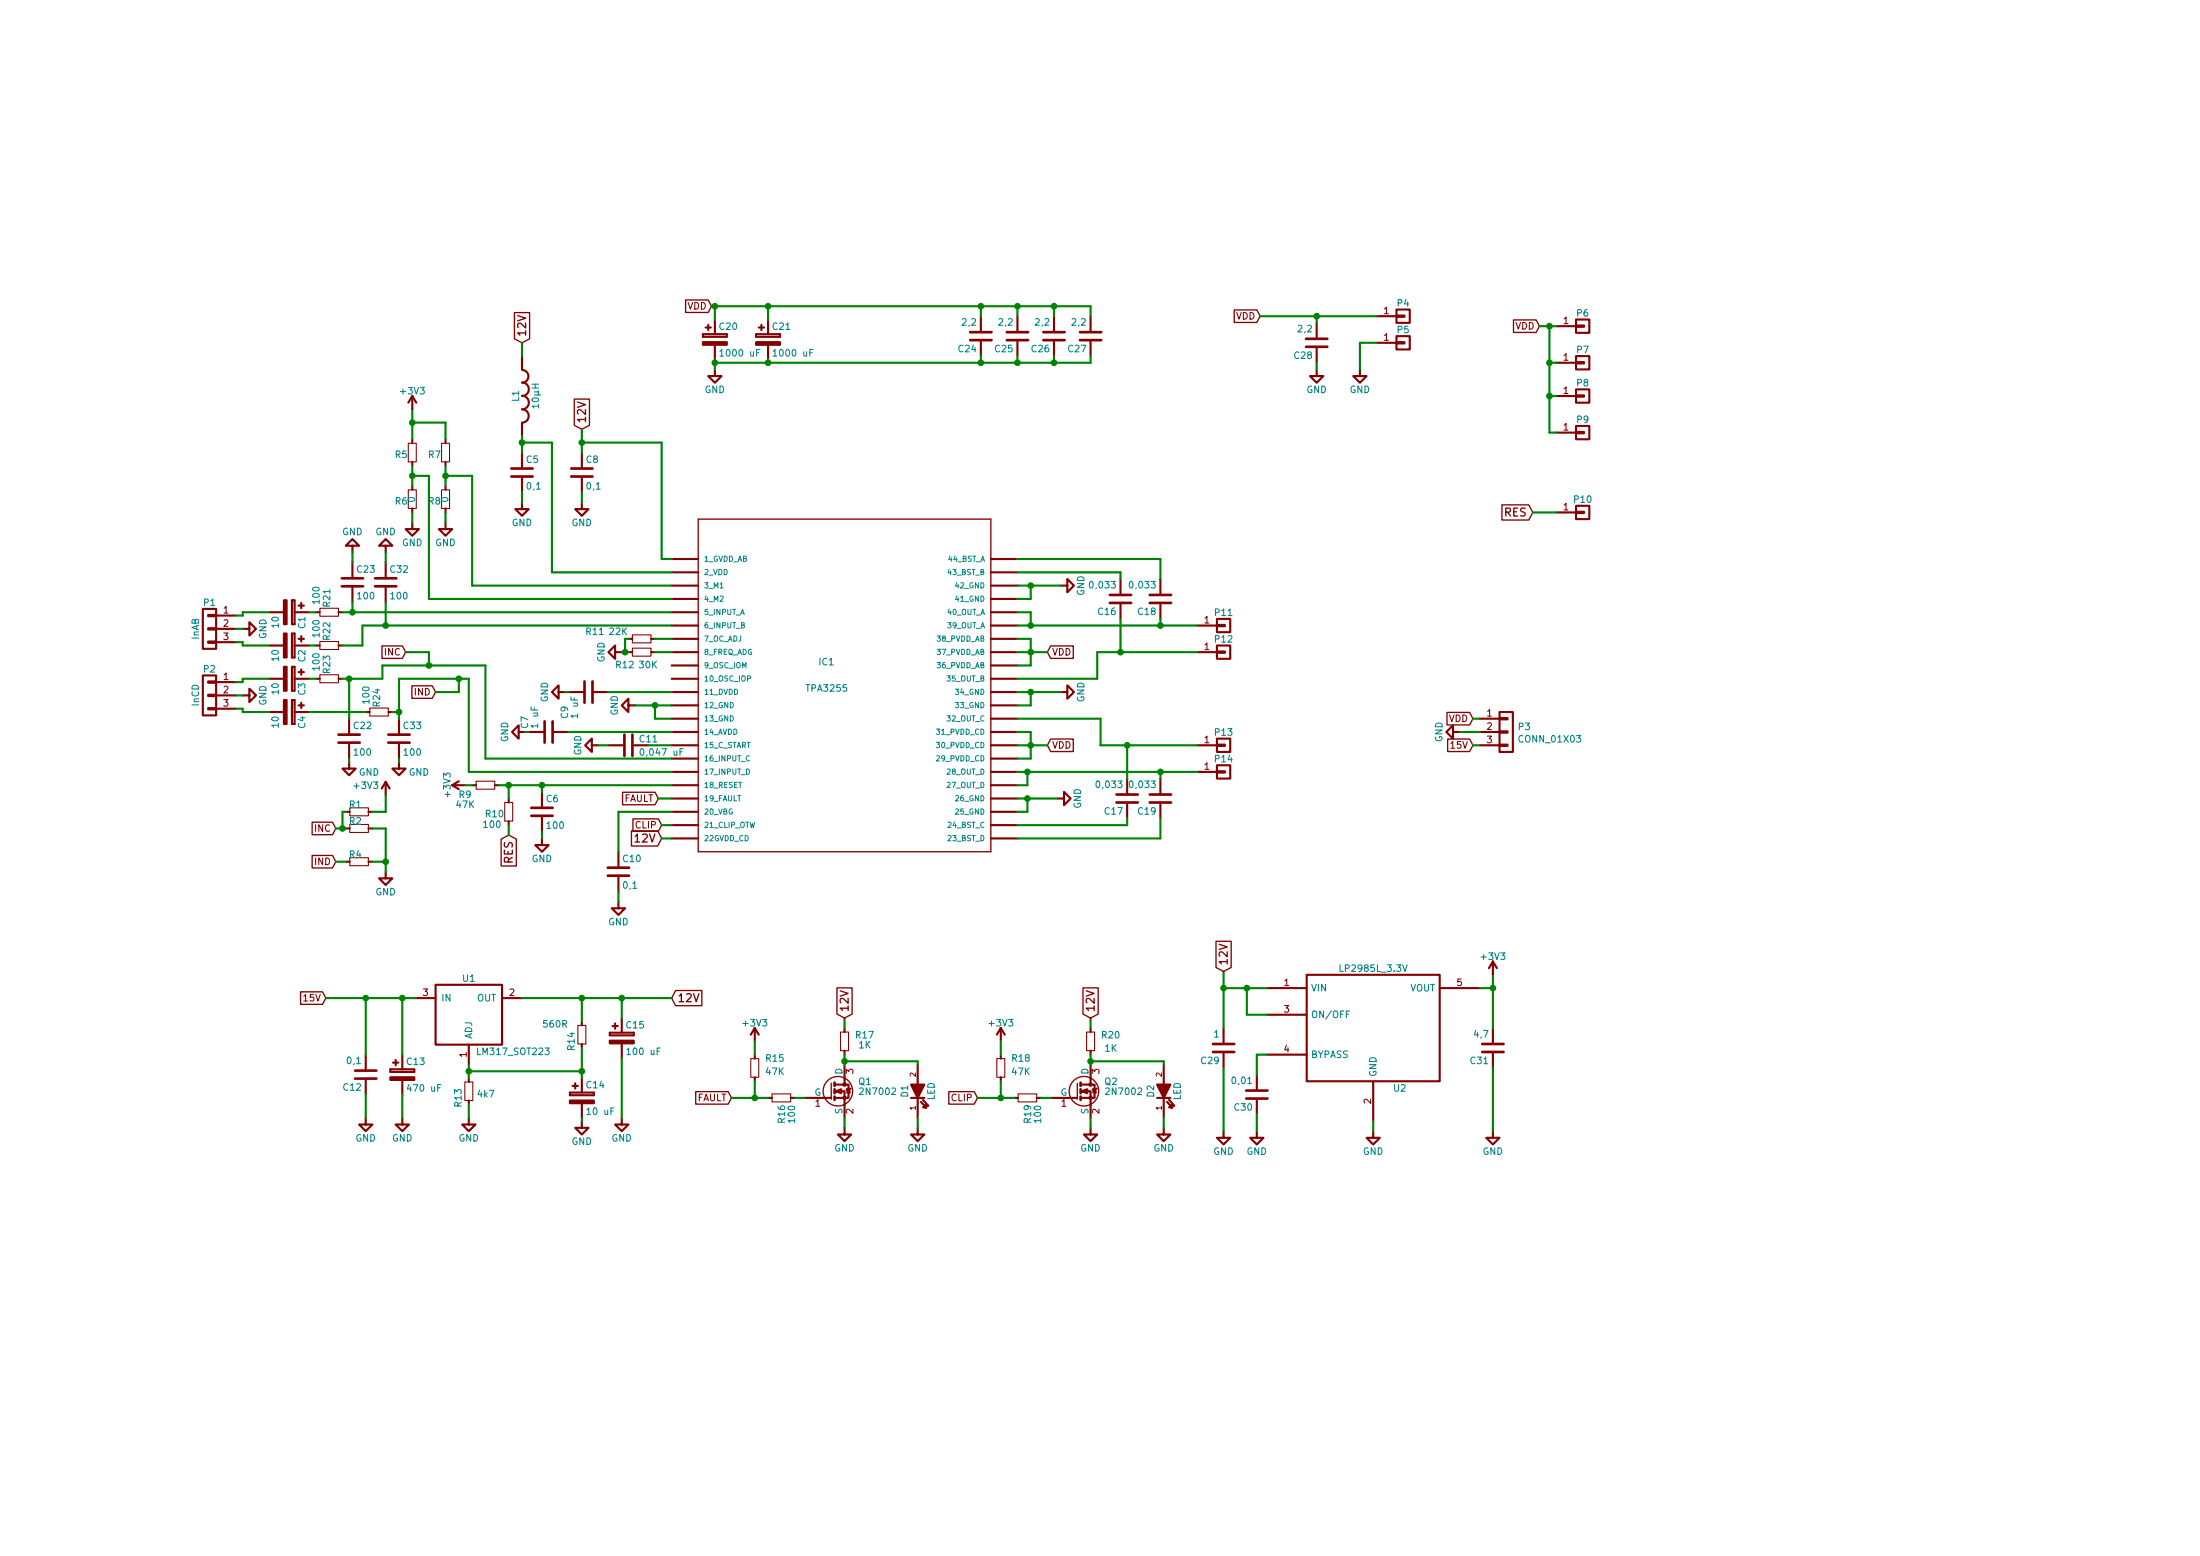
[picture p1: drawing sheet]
<svg xmlns="http://www.w3.org/2000/svg" width="420mm" height="297mm" viewBox="0 0 420 297" stroke-linecap="round" stroke-linejoin="round" font-family="sans-serif">
<g fill="none" stroke="#840000" stroke-width=".2">
<path d="M78 84.6h1.5v3.6h-1.5zM78 93.5h1.5v3.6h-1.5zM84.3 84.6h1.6v3.6h-1.6zM84.3 93.5h1.6v3.6h-1.6zM61.1 116.1h3.5v1.5h-3.5zM61.1 122.5h3.5v1.5h-3.5zM61.1 128.8h3.5v1.5h-3.5zM70.6 135.2h3.6v1.5h-3.6zM120.8 123.7h3.5v1.6h-3.5zM120.8 121.2h3.5v1.5h-3.5zM66.8 157.4h3.6v1.5h-3.6zM66.8 154.2h3.6v1.5h-3.6z"/>
<path d="M90.9 149.1h3.6v1.6h-3.6zM96.4 153.2h1.5v3.6h-1.5zM66.8 163.7h3.6v1.6h-3.6zM110.4 195.7h1.5v3.6h-1.5zM160.5 197h1.6v3.6h-1.6zM207.5 197h1.5v3.6h-1.5zM88.8 206.5h1.5v3.6h-1.5zM143.4 202.1h1.5v3.5h-1.5zM147.4 208.8h3.6v1.5h-3.6zM190.4 202.1h1.5v3.5h-1.5zM194.4 208.8h3.6v1.5h-3.6z"/>
</g>
<g fill="none" stroke="#840000" stroke-width=".41">
<path d="M266.7 59.1h2.5v2.5h-2.5zM78.7 75.6v2.5M78.7 75.6l-.7 1.3M78.7 75.6l.8 1.3M99.7 68v2.5M99.7 75.6a1.3 1.3 0 0 1 1.3 1.2 1.3 1.3 0 0 1-1.3 1.3 1.27 1.27 0 0 1 1.3 1.3 1.27 1.27 0 0 1-1.3 1.3M99.7 73a1.3 1.3 0 0 1 1.3 1.3 1.3 1.3 0 0 1-1.3 1.3M99.7 70.6a1.22 1.22 0 0 1 1.2 1.2 1.22 1.22 0 0 1-1.2 1.3M134.2 63.8v.5zM134.2 64.3h4.6zM134.2 63.8h4.6zM134.7 62.5h1.1"/>
<path d="M135.3 62v1M136.5 70.5v1.3h1.3l-1.3 1.3-1.2-1.3h1.2M136.5 61v2.8M136.5 65.8v2.8M138.8 63.8v.5zM144.4 63.8v.5zM144.4 64.3h4.6zM144.4 63.8h4.6zM144.9 62.5h1M145.4 62v1M146.7 61v2.8M146.7 65.8v2.8"/>
<path d="M149 63.8v.5zM187.3 60.4v2.8M187.3 65.2v2.8M194.3 60.4v2.8M194.3 65.2v2.8M201.3 60.4v2.8M201.3 65.2v2.8M208.3 60.4v2.8M208.3 65.2v2.8M251.5 70.5v1.3h1.2l-1.2 1.3-1.3-1.3h1.3M251.5 61.6v2.8M251.5 66.5v2.8"/>
<path d="M259.7 70.5v1.3h1.3l-1.3 1.3-1.3-1.3h1.3M262.9 60.4h3.8M262.9 65.4h3.8M266.7 60.2h1.5v.3h-1.5zM266.7 65.3h1.5v.3h-1.5zM266.7 64.2h2.5v2.5h-2.5zM297.2 62.3h3.8M297.2 69.3h3.8M297.2 75.6h3.8M301 62.1h1.5v.3h-1.5zM301 61h2.5v2.5h-2.5zM301 69.1h1.5v.3h-1.5z"/>
<path d="M301 68h2.5v2.5h-2.5zM301 75.5h1.5v.2h-1.5zM301 74.3h2.5v2.6h-2.5zM78.7 99.7v1.3h1.3l-1.3 1.3-1.2-1.3h1.2M78.7 83.9v.7M78.7 88.2v.7M78.7 92.7v.8M78.7 97.1v.7M85.1 99.7v1.3h1.3l-1.3 1.3-1.3-1.3h1.3M85.1 83.9v.7M85.1 88.2v.7M85.1 92.7v.8"/>
<path d="M85.1 97.1v.7M99.7 95.9v1.3h1.3l-1.3 1.3-1.3-1.3h1.3M99.7 80.7v2.5M99.7 86.4v2.8M99.7 91.2v2.8M111.1 95.9v1.3h1.3l-1.3 1.3-1.2-1.3h1.2M111.1 86.4v2.8M111.1 91.2v2.8M297.2 82.6h3.8M297.2 97.8h3.8M301 82.5h1.5v.2h-1.5zM301 81.3h2.5v2.6h-2.5z"/>
<path d="M301 97.7h1.5v.3h-1.5zM301 96.6h2.5v2.5h-2.5zM38.7 116.2h2.6v7.7h-2.6zM39.8 119.9h1.5v.3h-1.5zM39.8 117.4h1.5v.2h-1.5zM41.3 117.5h3.8M51.4 116.9h2.8M55.8 114.6h.5zM55.8 114.6v4.6zM55.8 119.2h.5zM56.3 114.6v4.6zM56.3 116.9h2.8"/>
<path d="M57 115.6h1M57.5 115.1v1M60.3 116.9h.8M64.6 116.9h.8M67.3 104.2h1.3l-1.3-1.3-1.3 1.3h1.3v1.2M67.3 107.4v2.7M67.3 112.2v2.8M73.7 104.2h1.2l-1.2-1.3-1.3 1.3h1.3v1.2M73.7 107.4v2.7M73.7 112.2v2.8M128.3 106.7h5M128.3 109.3h5"/>
<path d="M128.3 111.8h5M128.3 119.4h5M128.3 114.3h5M128.3 116.9h5M189.2 106.7h5.1M189.2 109.3h5.1M189.2 111.8h5.1M189.2 119.4h5.1M189.2 114.3h5.1M189.2 116.9h5.1M202.6 111.8h1.2v-1.3l1.3 1.3-1.3 1.3v-1.3M214 110.5v2.8"/>
<path d="M214 115.4v2.7M221.6 110.5v2.8M221.6 115.4v2.7M228.6 119.4h3.8M232.4 119.3h1.5v.2h-1.5zM232.4 118.1h2.5v2.6h-2.5zM38.7 128.9h2.6v7.7h-2.6zM39.8 122.5h1.5v.2h-1.5zM39.8 135.2h1.5v.2h-1.5zM39.8 132.6h1.5v.3h-1.5zM39.8 130.1h1.5v.2h-1.5zM41.3 120.1h3.8"/>
<path d="M41.3 122.6h3.8M41.3 130.2h3.8M41.3 132.8h3.8M41.3 135.3h3.8M46.4 120.1h1.2v-1.3l1.3 1.3-1.3 1.2v-1.2M46.4 132.8h1.2v-1.3l1.3 1.3-1.3 1.2v-1.2M51.4 129.6h2.8M51.4 123.2h2.8M51.4 135.9h2.8M55.8 120.9h.5zM55.8 120.9v4.6zM55.8 125.5h.5z"/>
<path d="M55.8 127.3h.5zM55.8 127.3v4.6zM55.8 131.9h.5zM55.8 133.6h.5zM55.8 133.6v4.6zM55.8 138.2h.5zM56.3 120.9v4.6zM56.3 127.3v4.6zM56.3 133.6v4.6zM56.3 129.6h2.8M56.3 123.2h2.8M56.3 135.9h2.8"/>
<path d="M57 134.7h1M57 122h1M57 128.3h1M57.5 121.4v1.1M57.5 127.8v1M57.5 134.1v1.1M60.3 129.6h.8M60.3 123.2h.8M64.6 129.6h.8M64.6 123.2h.8M66.7 137.2v2.8M69.8 135.9h.8"/>
<path d="M74.2 135.9h.7M76.2 137.2v2.8M99.1 139.7v-1.2l-1.3 1.2 1.3 1.3v-1.3h1.2M101 139.7h2.8M105.8 139.7h2.8M106.7 132.1v-1.3l-1.3 1.3 1.3 1.3v-1.3h1.2M108.6 132.1h2.8M113.4 132.1h2.8M117.5 124.5v-1.3l-1.3 1.3 1.3 1.3v-1.3h1.2M120 134.7v-1.3l-1.3 1.3 1.3 1.2v-1.2h1.3M120 124.5h.8M120 122h.8"/>
<path d="M124.3 124.5h.8M124.3 122h.8M128.3 129.6h5M128.3 132.1h5M128.3 134.7h5M128.3 137.2h5M128.3 139.7h5M128.3 127h5M128.3 124.5h5M128.3 122h5M189.2 129.6h5.1M189.2 132.1h5.1"/>
<path d="M189.2 134.7h5.1M189.2 137.2h5.1M189.2 139.7h5.1M189.2 127h5.1M189.2 124.5h5.1M189.2 122h5.1M202.6 132.1h1.2v-1.3l1.3 1.3-1.3 1.3v-1.3M228.6 124.5h3.8M232.4 124.4h1.5v.2h-1.5zM232.4 123.2h2.5v2.6h-2.5zM277.5 139.7v-1.2l-1.3 1.2 1.3 1.3v-1.3h1.3M282.6 137.2h3.8"/>
<path d="M282.6 139.7h3.8M286.4 139.6h1.5v.3h-1.5zM286.4 137.1h1.5v.2h-1.5zM286.4 135.9h2.5v7.6h-2.5zM66 155h.8M66 158.2h.8M66.7 145.5v1.2h1.2l-1.2 1.3-1.3-1.3h1.3M66.7 142v2.8M70.4 155h.7M70.4 158.2h.7M73.7 149.3l-.8 1.2M73.7 149.3v2.5"/>
<path d="M73.7 149.3l.7 1.2M76.2 145.5v1.2h1.3l-1.3 1.3-1.3-1.3h1.3M76.2 142v2.8M86.4 149.9h2.5M86.4 149.9l1.2 .8M87.6 149.1l-1.2 .8M90.2 149.9h.7M94.5 149.9h.7M97.2 152.4v.8M97.2 156.8v.7M103.5 151.2v2.8M103.5 156v2.8"/>
<path d="M113 142.3v-1.3l-1.2 1.3 1.2 1.2v-1.2h1.3M116.2 142.3h2.8M121 142.3h2.8M128.3 149.9h5M128.3 142.3h5M128.3 144.8h5M128.3 147.4h5M128.3 152.4h5M128.3 155h5M128.3 157.5h5M189.2 149.9h5.1M189.2 142.3h5.1"/>
<path d="M189.2 144.8h5.1M189.2 147.4h5.1M189.2 152.4h5.1M189.2 155h5.1M189.2 157.5h5.1M201.9 152.4h1.3v-1.2l1.3 1.2-1.3 1.3v-1.3M215.3 148.6v2.8M215.3 153.5v2.7M221.6 148.6v2.8M221.6 153.5v2.7M228.6 142.3h3.8M228.6 147.4h3.8"/>
<path d="M232.4 142.1h1.5v.3h-1.5zM232.4 141h2.5v2.5h-2.5zM232.4 147.2h1.5v.3h-1.5zM232.4 146.1h2.5v2.5h-2.5zM282.6 142.3h3.8M286.4 142.1h1.5v.3h-1.5zM66 164.5h.8M70.4 164.5h.7M73.7 166.4v1.3h1.2l-1.2 1.2-1.3-1.2h1.3M103.5 160.1v1.2h1.3l-1.3 1.3-1.3-1.3h1.3M118.1 172.1v1.3h1.3l-1.3 1.3-1.3-1.3h1.3M118.1 162.6v2.8"/>
<path d="M118.1 167.4v2.8M128.3 160.1h5M189.2 160.1h5.1M79.4 190.5h3.8M83.2 188h12.7v11.4h-12.7zM89.5 199.4v3.8M95.9 190.5h3.8M111.1 195v.7M111.1 199.3v.8M116.5 197.1v.5zM116.5 197.6h4.5zM116.5 197.1h4.5z"/>
<path d="M117 195.9h1M117.5 195.4v1M118.7 194.3v2.8M118.7 199.2v2.8M121 197.1v.5zM144.1 196.3v2.5M144.1 196.3l-.7 1.2M144.1 196.3l.8 1.2M161.3 196.3v.7M191.1 196.3v2.5M191.1 196.3l-.7 1.2M191.1 196.3l.8 1.2"/>
<path d="M208.3 196.3v.7M233.7 196.3v2.7M241.9 188.6h7.7M241.9 193.7h7.7M249.6 186.1h25.4v20.3h-25.4zM275 188.6h7.6M285.1 183.6v2.5M285.1 196.3v2.7M285.1 183.6l-.7 1.2M285.1 183.6l.8 1.2M69.8 213.4v1.3h1.3l-1.3 1.2-1.2-1.2h1.2M69.8 201.3v2.8"/>
<path d="M69.8 206.2v2.8M74.5 204.1v.5zM74.5 204.6h4.6zM74.5 204.1h4.6zM75.1 202.9h1M75.6 202.3v1.1M76.8 213.4v1.3h1.3l-1.3 1.2-1.2-1.2h1.2M76.8 201.3v2.8M76.8 206.2v2.8M79.1 204.1v.5zM89.5 213.4v1.3h1.3l-1.3 1.2-1.2-1.2h1.2M89.5 205.8v.7"/>
<path d="M89.5 210.1v.8M108.8 208.6v.5zM108.8 209.1h4.6zM108.8 208.6h4.6zM109.3 207.3h1.1M109.9 206.8v1M111.1 214v1.3h1.3l-1.3 1.3-1.2-1.3h1.2M111.1 205.8v2.8M111.1 210.6v2.8M113.4 208.6v.5zM118.7 213.4v1.3h1.3l-1.3 1.2-1.2-1.2h1.2M144.1 201.3v.8"/>
<path d="M144.1 205.6v.8M146.7 209.6h.7M151 209.6h.8M153.7 209.6h5M159.5 209.6h1.8v3.8M161.3 203.2v3.8h-1.8M161.3 207h.8v2.6h-.8v-1.3h-1.8M161.3 215.3v1.3h1.3l-1.3 1.2-1.3-1.2h1.3M161.3 200.6v.7M162.4 207.8l-.7 .3M174 209.6h2.5M175.3 215.3v1.3h1.2l-1.2 1.2-1.3-1.2h1.3"/>
<path d="M175.3 203.2v3.8M175.3 209.6v3.8M175.9 210.3l1 1.2-.6-.1M176.3 210l1 1.1-.6-.1M191.1 201.3v.8M191.1 205.6v.8M193.7 209.6h.7M198 209.6h.8M200.7 209.6h5M206.5 209.6h1.8v3.8M208.3 203.2v3.8h-1.8M208.3 207h.7v2.6h-.7v-1.3h-1.8"/>
<path d="M208.3 215.3v1.3h1.2l-1.2 1.2-1.3-1.2h1.3M208.3 200.6v.7M209.4 207.8l-.7 .3M221 209.6h2.5M222.2 215.3v1.3h1.3l-1.3 1.2-1.2-1.2h1.2M222.2 203.2v3.8M222.2 209.6v3.8M222.9 210.3l1 1.2-.6-.1M223.3 210l1 1.1-.7-.1M233.7 215.9v1.3h1.2l-1.2 1.3-1.3-1.3h1.3M233.7 201.1v2.8M240 215.9v1.3h1.3l-1.3 1.3-1.2-1.3h1.2"/>
<path d="M240 205.1v2.8M240 210v2.8M241.9 201.3h7.7M262.3 215.9v1.3h1.2l-1.2 1.3-1.3-1.3h1.3M262.3 206.4v7.6M285.1 215.9v1.3h1.3l-1.3 1.3-1.3-1.3h1.3M285.1 201.1v2.8"/>
</g>
<g fill="none" stroke="#840000" stroke-width=".51">
<path d="M185.3 63.4h4.1M185.3 64.9h4.1M192.3 63.4h4M192.3 64.9h4M199.3 63.4h4M199.3 64.9h4M206.2 63.4h4.1M206.2 64.9h4.1M249.4 64.7h4.1M249.4 66.2h4.1M97.7 91h4M97.7 89.4h4"/>
<path d="M109.1 91h4.1M109.1 89.4h4.1M65.3 111.9h4M65.3 110.4h4M71.6 111.9h4.1M71.6 110.4h4.1M212 113.6h4M212 115.1h4M219.6 113.6h4M219.6 115.1h4M104 137.7v4.1M105.5 137.7v4.1"/>
<path d="M111.6 130.1v4M113.2 130.1v4M64.6 141.8h4.1M64.6 140.2h4.1M74.2 141.8h4M74.2 140.2h4M101.5 155.7h4M101.5 154.2h4M119.3 140.2v4.1M120.8 140.2v4.1M213.2 151.7h4.1M213.2 153.2h4.1"/>
<path d="M219.6 151.7h4M219.6 153.2h4M116.1 167.2h4M116.1 165.6h4M231.6 199.3h4.1M283.1 199.3h4M67.8 204.4h4.1M67.8 205.9h4.1M159.4 206.7v.6M159.4 207.9v.8M159.4 209.3v.7M206.4 206.7v.6"/>
<path d="M206.4 207.9v.8M206.4 209.3v.7M231.6 200.8h4.1M238 208.2h4.1M238 209.7h4.1M283.1 200.8h4"/>
</g>
<g fill="none" stroke="#008484" stroke-width=".2">
<path d="M101.6 73.3h1.3M102.2 73.3v.8M102.9 77.5h-1.3l.4 .4M102.9 77.2v.7M137.5 67.1l.3-.4v1.3M137.5 68h.7M145.1 66.7h-.6v1.3M147.7 67.1l.3-.4v1.3M147.7 68h.7M155.3 66.7h-.6v1.3M122.4 143l.2-.1a.69 .69 0 0 1 .4 .6 .69 .69 0 0 1-.4 .7l-.3-.5zM130.5 142.9h-.6v1.3"/>
<path d="M257.7 193h-.6v1.3M267.9 184.2l.4 1.3 .4-1.3"/>
</g>
<g fill="none" stroke="#840000" stroke-width=".25">
<path d="M98.2 59.7h2.9v5l-1.4 .7-1.5-.7zM130.9 57.3h4.4l.6 1.2-.6 1.2h-4.4zM235.7 59.2h4.3l.7 1.2-.7 1.2h-4.3zM109.7 76.2h2.9v5l-1.5 .8-1.4-.8zM289.1 61.1h4.3l.6 1.2-.6 1.2h-4.3zM133.3 99.1h55.9v63.5h-55.9zM286.8 96.4h5.2l.7 1.4-.7 1.5h-5.2zM72.9 123.3h3.9l.7 1.2-.7 1.2h-3.9zM78.7 130.9h3.8l.7 1.2-.7 1.2h-3.8zM200.7 123.3h4.3v2.4h-4.3l-.7-1.2zM276.4 136h4.3l.6 1.2-.6 1.2h-4.3zM59.6 157h3.9l.6 1.2-.6 1.1h-3.9z"/>
<path d="M118.9 151.2h6.2l.6 1.2-.6 1.2h-6.2zM120.6 158.6h5l.8 1.5-.8 1.4h-5zM120.9 156.3h4.8l.7 1.2-.7 1.2h-4.8zM200.7 141.1h4.3v2.4h-4.3l-.7-1.2zM276.5 141.1h4.2l.6 1.2-.6 1.2h-4.2zM59.6 163.3h3.9l.6 1.2-.6 1.2h-3.9zM95.7 160.2l1.5-.8 1.4 .8v5.1h-2.9zM232.2 179.7h2.9v5l-1.4 .8-1.5-.8zM57.4 189.3h4.2l.6 1.2-.6 1.2h-4.2zM129 189.1h5v2.9h-5l-.7-1.5zM159.8 188.6h2.9v5l-1.4 .7-1.5-.7zM206.8 188.6h2.9v5l-1.4 .7-1.5-.7z"/>
<path d="M132.9 208.4h6.2l.6 1.2-.6 1.2h-6.2zM158.7 206.8v3M181.2 208.4h4.9l.6 1.2-.6 1.2h-4.9zM205.7 206.8v3"/>
<circle cx="160" cy="208.3" r="2.82"/>
<circle cx="207" cy="208.3" r="2.82"/>
</g>
<g fill="#840000" stroke="#840000" stroke-width=".41">
<path d="M134.2 65.3h4.6v.5h-4.6z"/>
<path d="M144.4 65.3h4.6v.5h-4.6z"/>
<path d="M74.5 205.6h4.6v.6h-4.6z"/>
<path d="M116.5 198.7h4.5v.5h-4.5z"/>
<path d="M108.8 210.1h4.6v.5h-4.6z"/>
<path d="M162.1 207.9l.2 .7h-.5z"/>
<path d="M159.6 208.3l1.1-.4v.8z"/>
<path d="M174 207h2.5l-1.2 2.6z"/>
<path d="M209 207.9l.3 .7h-.5z"/>
<path d="M206.6 208.3l1-.4v.8z"/>
<path d="M221 207h2.5l-1.3 2.6z"/>
<path d="M54.2 114.6h.5v4.6h-.5z"/>
<path d="M54.2 120.9h.5v4.6h-.5z"/>
<path d="M54.2 127.3h.5v4.6h-.5z"/>
<path d="M54.2 133.6h.5v4.6h-.5z"/>
</g>
<path d="M137.5 112.3h.6" fill="none" stroke="#008484" stroke-width=".19"/>
<g fill="#840000" stroke="#840000" stroke-width=".19">
<circle cx="161.3" cy="209.6" r=".33"/>
<circle cx="161.3" cy="207" r=".33"/>
<circle cx="208.3" cy="209.6" r=".33"/>
<circle cx="208.3" cy="207" r=".33"/>
</g>
<g fill="none" stroke="#008400" stroke-width=".41">
<path d="M135.9 58.5h72.4v1.9M136.5 58.5v2.5M146.7 58.5v2.5M187.3 58.5v1.9M194.3 58.5v1.9M201.3 58.5v1.9M78.7 78.1v5.8M99.7 65.4v2.6M136.5 68.6v1.9M146.7 68.6v.7M187.3 68v1.3M194.3 68v1.3"/>
<path d="M201.3 68v1.3M208.3 68v1.3h-71.8M240.7 60.4h22.2M251.5 60.4v1.2M251.5 69.3v1.2M262.9 65.4h-3.2v5.1M294 62.3h3.2M295.9 69.3h1.3M295.9 62.3v20.3h1.3M295.9 75.6h1.3M78.7 90.8h3.2v23.5h46.4M78.7 88.9v3.8"/>
<path d="M78.7 97.8v1.9M78.7 80.7h6.4v3.2M85.1 90.8h5.1v21h38.1M85.1 88.9v3.8M85.1 97.8v1.9M99.7 84.5h5.7v24.8h22.9M99.7 83.2v3.2M99.7 94v1.9M111.1 82v4.4M111.1 94v1.9M111.1 84.5h15.3v22.2h1.9M292.7 97.8h4.5"/>
<path d="M51.4 116.9h-5v.6h-1.3M59.1 116.9h1.2M65.4 116.9h62.9M67.3 105.4v2M67.3 115v1.9M73.7 105.4v2M73.7 115v4.4M128.3 119.4h-59.1v3.8h-3.8M194.3 116.9h2.5v2.5M194.3 119.4h34.3M194.3 111.8h8.3M194.3 109.3h19.7v1.2"/>
<path d="M194.3 106.7h27.3v3.8M196.8 111.8v2.5h-2.5M214 118.1v6.4M221.6 118.1v1.3M45.1 122.6h1.3v.6h5M45.1 135.3h1.3v.6h5M45.1 120.1h1.3M45.1 132.8h1.3M51.4 129.6h-5v.6h-1.3M59.1 129.6h1.2M59.1 123.2h1.2M59.1 135.9h10.7"/>
<path d="M65.4 129.6h7.6v-2.6h19.7v17.8h35.6M66.7 129.6v7.6M74.9 135.9h1.3M76.2 137.2v-7.6h13.3v17.8h38.8M77.5 124.5h4.4v2.5M87.6 129.6v2.5h-4.4M100.3 139.7h.7M107.9 132.1h.7M108.6 139.7h19.7M116.2 132.1h12.1M118.7 124.5h1.3M120 122h-.6v2.5"/>
<path d="M121.3 134.7h7M125.1 122h3.2M125.1 124.5h3.2M125.1 134.7v2.5h3.2M194.3 122h2.5v5h-2.5M194.3 139.7h2.5v5.1h-2.5M194.3 124.5h5.7M194.3 137.2h15.9v5.1h18.4M194.3 132.1h8.3M196.8 132.1v2.6h-2.5M228.6 124.5h-19.1v5.1h-15.2M278.8 139.7h3.8"/>
<path d="M281.3 137.2h1.3M64.1 158.2h1.9M66 155h-.6v3.2M66.7 144.8v.7M71.1 158.2h2.6v8.2M73.7 151.8v3.2h-2.6M76.2 144.8v.7M88.9 149.9h1.3M95.2 149.9h33.1M97.2 149.9v2.5M97.2 157.5v1.9M103.5 149.9v1.3"/>
<path d="M103.5 158.8v1.3M114.3 142.3h1.9M123.8 142.3h4.5M125.7 152.4h2.6M126.4 157.5h1.9M128.3 155h-10.2v7.6M194.3 147.4h34.3M194.3 142.3h5.7M194.3 152.4h7.6M196.2 147.4v2.5h-1.9M196.2 152.4v2.6h-1.9M215.3 156.2v1.3h-21"/>
<path d="M215.3 142.3v6.3M221.6 147.4v1.2M221.6 156.2v3.9h-27.3M281.3 142.3h1.3M64.1 164.5h1.9M71.1 164.5h2.6M118.1 170.2v1.9M126.4 160.1h1.9M62.2 190.5h17.2M69.8 190.5v10.8M76.8 190.5v10.8M99.7 190.5h28.6"/>
<path d="M111.1 190.5v4.5M118.7 190.5v3.8M144.1 198.8v2.5M161.3 194.3v2M191.1 198.8v2.5M208.3 194.3v2M233.7 185.5v10.8M233.7 188.6h8.2M238.1 188.6v5.1h3.8M282.6 188.6h2.5M285.1 186.1v10.2M69.8 209v4.4"/>
<path d="M76.8 209v4.4M89.5 203.2v2.6M89.5 210.9v2.5M89.5 204.5h21.6M111.1 200.1v5.7M111.1 213.4v.6M118.7 202v11.4M139.7 209.6h7M144.1 206.4v3.2M151.8 209.6h1.9M161.3 201.3v1.9M161.3 213.4v1.9"/>
<path d="M161.3 202.6h14v.6M175.3 213.4v1.9M186.7 209.6h7M191.1 206.4v3.2M198.8 209.6h1.9M208.3 202.6h13.9v.6M208.3 201.3v1.9M208.3 213.4v1.9M222.2 213.4v1.9M233.7 203.9v12M240 212.8v3.1M241.9 201.3h-1.9v3.8"/>
<path d="M262.3 214v1.9M285.1 203.9v12"/>
</g>
<g fill="#008400" stroke="#008400" stroke-width=".25">
<circle cx="251.5" cy="60.4" r=".51"/>
<circle cx="136.5" cy="58.5" r=".51"/>
<circle cx="146.7" cy="58.5" r=".51"/>
<circle cx="136.5" cy="69.3" r=".51"/>
<circle cx="146.7" cy="69.3" r=".51"/>
<circle cx="76.8" cy="190.5" r=".51"/>
<circle cx="69.9" cy="190.5" r=".51"/>
<circle cx="111.1" cy="190.5" r=".51"/>
<circle cx="89.5" cy="204.5" r=".51"/>
<circle cx="111.1" cy="204.5" r=".51"/>
<circle cx="118.7" cy="190.5" r=".51"/>
<circle cx="196.9" cy="124.5" r=".51"/>
<circle cx="196.9" cy="142.3" r=".51"/>
<circle cx="196.9" cy="111.8" r=".51"/>
<circle cx="196.9" cy="132.1" r=".51"/>
<circle cx="196.2" cy="152.4" r=".51"/>
<circle cx="125.1" cy="134.7" r=".51"/>
<circle cx="196.9" cy="119.4" r=".51"/>
<circle cx="196.2" cy="147.4" r=".51"/>
<circle cx="214" cy="124.5" r=".51"/>
<circle cx="221.6" cy="119.4" r=".51"/>
<circle cx="221.6" cy="147.4" r=".51"/>
<circle cx="215.3" cy="142.3" r=".51"/>
<circle cx="161.3" cy="202.6" r=".51"/>
<circle cx="144.1" cy="209.6" r=".51"/>
<circle cx="208.3" cy="202.6" r=".51"/>
<circle cx="191.1" cy="209.6" r=".51"/>
<circle cx="103.5" cy="149.9" r=".51"/>
<circle cx="97.2" cy="149.9" r=".51"/>
<circle cx="111.1" cy="84.5" r=".51"/>
<circle cx="99.7" cy="84.5" r=".51"/>
<circle cx="201.3" cy="69.3" r=".51"/>
<circle cx="194.3" cy="69.3" r=".51"/>
<circle cx="187.3" cy="69.3" r=".51"/>
<circle cx="201.3" cy="58.5" r=".51"/>
<circle cx="194.3" cy="58.5" r=".51"/>
<circle cx="187.3" cy="58.5" r=".51"/>
<circle cx="78.7" cy="80.7" r=".51"/>
<circle cx="85.1" cy="90.8" r=".51"/>
<circle cx="78.7" cy="90.8" r=".51"/>
<circle cx="119.4" cy="124.5" r=".51"/>
<circle cx="81.9" cy="127" r=".51"/>
<circle cx="87.6" cy="129.6" r=".51"/>
<circle cx="73.7" cy="164.5" r=".51"/>
<circle cx="65.4" cy="158.2" r=".51"/>
<circle cx="295.9" cy="62.3" r=".51"/>
<circle cx="295.9" cy="75.6" r=".51"/>
<circle cx="295.9" cy="69.3" r=".51"/>
<circle cx="238.1" cy="188.6" r=".51"/>
<circle cx="233.7" cy="188.6" r=".51"/>
<circle cx="285.1" cy="188.6" r=".51"/>
<circle cx="76.2" cy="135.9" r=".51"/>
<circle cx="66.7" cy="129.6" r=".51"/>
<circle cx="67.3" cy="116.9" r=".51"/>
<circle cx="73.7" cy="119.4" r=".51"/>
</g>
<g font-size="2.1" fill="#840000">
<text x="100.5" y="64.4" transform="rotate(-90 100.5 64.4)">12V</text>
<text x="111.9" y="80.9" transform="rotate(-90 111.9 80.9)">12V</text>
<text x="287.4" y="98.6">RES</text>
<text x="121.6" y="160.8">12V</text>
<text x="97.9" y="164.8" transform="rotate(-90 97.9 164.8)">RES</text>
<text x="234.4" y="184.4" transform="rotate(-90 234.4 184.4)">12V</text>
<text x="129.3" y="191.3">12V</text>
<text x="162.1" y="193.3" transform="rotate(-90 162.1 193.3)">12V</text>
<text x="209" y="193.3" transform="rotate(-90 209 193.3)">12V</text>
</g>
<g font-size="1.8" fill="#840000">
<text x="131.3" y="59.1">VDD</text>
<text x="264.3" y="60">1</text>
<text x="236.1" y="61">VDD</text>
<text x="264.3" y="65">1</text>
<text x="289.4" y="62.9">VDD</text>
<text x="298.6" y="61.9">1</text>
<text x="298.6" y="68.8">1</text>
<text x="298.6" y="75.2">1</text>
<text x="298.6" y="82.2">1</text>
<text x="298.6" y="97.4">1</text>
<text x="42.7" y="117.1">1</text>
<text x="42.7" y="119.6">2</text>
<text x="230" y="119">1</text>
<text x="42.7" y="122.2">3</text>
<text x="73.6" y="125.1">INC</text>
<text x="200.9" y="125.1">VDD</text>
<text x="230" y="124.1">1</text>
<text x="42.7" y="129.8">1</text>
<text x="42.7" y="132.3">2</text>
<text x="42.7" y="134.9">3</text>
<text x="79.3" y="132.8">IND</text>
<text x="276.7" y="137.8">VDD</text>
<text x="284" y="136.8">1</text>
<text x="200.9" y="142.9">VDD</text>
<text x="230" y="141.9">1</text>
<text x="277.3" y="142.9">15V</text>
<text x="284" y="139.3">2</text>
<text x="284" y="141.9">3</text>
<text x="230" y="147">1</text>
<text x="119.1" y="153.1">FAULT</text>
<text x="60.2" y="158.8">INC</text>
<text x="121.5" y="158.2">CLIP</text>
<text x="60.2" y="165.1">IND</text>
<text x="58.2" y="191.2">15V</text>
<text x="80.8" y="190.1">3</text>
<text x="97.3" y="190.1">2</text>
<text x="245.3" y="188.2">1</text>
<text x="278.3" y="188.2">5</text>
<text x="245.3" y="193.3">3</text>
<text x="89.1" y="201.8" transform="rotate(-90 89.1 201.8)">1</text>
<text x="245.3" y="200.9">4</text>
<text x="163" y="205" transform="rotate(-90 163 205)">3</text>
<text x="210" y="205" transform="rotate(-90 210 205)">3</text>
<text x="133.1" y="210.2">FAULT</text>
<text x="155.7" y="211.3">1</text>
<text x="163" y="212.6" transform="rotate(-90 163 212.6)">2</text>
<text x="181.8" y="210.2">CLIP</text>
<text x="202.7" y="211.3">1</text>
<text x="210" y="212.6" transform="rotate(-90 210 212.6)">2</text>
<text x="261.8" y="210.7" transform="rotate(-90 261.8 210.7)">2</text>
</g>
<g font-size="1.8" fill="#008484">
<text x="266.9" y="58.5">P4</text>
<text x="137.5" y="63">C20</text>
<text x="147.6" y="63">C21</text>
<text x="183.8" y="62.2">2,2</text>
<text x="190.8" y="62.2">2,2</text>
<text x="197.8" y="62.2">2,2</text>
<text x="204.8" y="62.2">2,2</text>
<text x="248" y="63.4">2,2</text>
<text x="266.9" y="63.6">P5</text>
<text x="301.2" y="60.4">P6</text>
<text x="138" y="68.1">1000 uF</text>
<text x="148.2" y="68.1">1000 uF</text>
<text x="183.1" y="67.2">C24</text>
<text x="190.1" y="67.2">C25</text>
<text x="197.1" y="67.2">C26</text>
<text x="204.1" y="67.2">C27</text>
<text x="247.2" y="68.5">C28</text>
<text x="301.2" y="67.4">P7</text>
<text x="76.7" y="75.3">+3V3</text>
<text x="99.1" y="76.6" transform="rotate(-90 99.1 76.6)">L1</text>
<text x="102.9" y="77.2" transform="rotate(-90 102.9 77.2)">10H</text>
<text x="134.6" y="75">GND</text>
<text x="249.5" y="75">GND</text>
<text x="257.8" y="75">GND</text>
<text x="301.2" y="73.8">P8</text>
<text x="301.2" y="80.8">P9</text>
<text x="75.5" y="87.4">R5</text>
<text x="81.9" y="87.4">R7</text>
<text x="100.6" y="88.4">C5</text>
<text x="112" y="88.4">C8</text>
<text x="79.3" y="95.8" transform="rotate(-90 79.3 95.8)">0</text>
<text x="85.6" y="95.8" transform="rotate(-90 85.6 95.8)">0</text>
<text x="100.7" y="93.5">0,1</text>
<text x="112.1" y="93.5">0,1</text>
<text x="300.7" y="96">P10</text>
<text x="75.5" y="96.3">R6</text>
<text x="81.9" y="96.3">R8</text>
<text x="97.7" y="100.4">GND</text>
<text x="109.2" y="100.4">GND</text>
<text x="65.4" y="102.2">GND</text>
<text x="71.7" y="102.2">GND</text>
<text x="76.8" y="104.3">GND</text>
<text x="83.1" y="104.3">GND</text>
<text x="68.2" y="109.3">C23</text>
<text x="74.6" y="109.3">C32</text>
<text x="207.1" y="113.8" transform="rotate(-90 207.1 113.8)">GND</text>
<text x="208.3" y="112.3">0,033</text>
<text x="216" y="112.3">0,033</text>
<text x="38.9" y="115.7">P1</text>
<text x="53.2" y="119.8" transform="rotate(-90 53.2 119.8)">10</text>
<text x="58.3" y="120" transform="rotate(-90 58.3 120)">C1</text>
<text x="61" y="115.1" transform="rotate(-90 61 115.1)">100</text>
<text x="63.1" y="115.8" transform="rotate(-90 63.1 115.8)">R21</text>
<text x="68.4" y="114.4">100</text>
<text x="74.7" y="114.4">100</text>
<text x="209.8" y="117.4">C16</text>
<text x="217.4" y="117.4">C18</text>
<text x="232.1" y="117.6">P11</text>
<text x="38" y="122.1" transform="rotate(-90 38 122.1)">InAB</text>
<text x="50.9" y="122" transform="rotate(-90 50.9 122)">GND</text>
<text x="61" y="121.5" transform="rotate(-90 61 121.5)">100</text>
<text x="63.1" y="122.1" transform="rotate(-90 63.1 122.1)">R22</text>
<text x="112" y="121.2">R11</text>
<text x="116.4" y="121.2">22K</text>
<text x="232.1" y="122.7">P12</text>
<text x="38.9" y="128.4">P2</text>
<text x="53.2" y="126.1" transform="rotate(-90 53.2 126.1)">10</text>
<text x="58.3" y="126.3" transform="rotate(-90 58.3 126.3)">C2</text>
<text x="61" y="127.8" transform="rotate(-90 61 127.8)">100</text>
<text x="63.1" y="128.5" transform="rotate(-90 63.1 128.5)">R23</text>
<text x="115.5" y="126.5" transform="rotate(-90 115.5 126.5)">GND</text>
<text x="117.7" y="127.6">R12</text>
<text x="122.1" y="127.6">30K</text>
<text x="156.5" y="127">IC1</text>
<text x="38" y="134.8" transform="rotate(-90 38 134.8)">InCD</text>
<text x="50.9" y="134.7" transform="rotate(-90 50.9 134.7)">GND</text>
<text x="53.2" y="132.5" transform="rotate(-90 53.2 132.5)">10</text>
<text x="58.3" y="132.7" transform="rotate(-90 58.3 132.7)">C3</text>
<text x="70.6" y="134.2" transform="rotate(-90 70.6 134.2)">100</text>
<text x="72.6" y="134.8" transform="rotate(-90 72.6 134.8)">R24</text>
<text x="104.7" y="134.1" transform="rotate(-90 104.7 134.1)">GND</text>
<text x="108.5" y="137.1" transform="rotate(-90 108.5 137.1)">C9</text>
<text x="110.4" y="136.9" transform="rotate(-90 110.4 136.9)">1 uF</text>
<text x="118" y="136.6" transform="rotate(-90 118 136.6)">GND</text>
<text x="154.2" y="132">TPA3255</text>
<text x="207.1" y="134.1" transform="rotate(-90 207.1 134.1)">GND</text>
<text x="53.2" y="138.8" transform="rotate(-90 53.2 138.8)">10</text>
<text x="58.3" y="139" transform="rotate(-90 58.3 139)">C4</text>
<text x="67.6" y="139.2">C22</text>
<text x="77.1" y="139.2">C33</text>
<text x="97.1" y="141.7" transform="rotate(-90 97.1 141.7)">GND</text>
<text x="100.9" y="139" transform="rotate(-90 100.9 139)">C7</text>
<text x="102.8" y="138.8" transform="rotate(-90 102.8 138.8)">1 uF</text>
<text x="122.2" y="141.7">C11</text>
<text x="232.1" y="140.4">P13</text>
<text x="275.5" y="141.7" transform="rotate(-90 275.5 141.7)">GND</text>
<text x="290" y="139.4">P3</text>
<text x="290.3" y="141.7">CONN_01X03</text>
<text x="67.7" y="144.3">100</text>
<text x="68.5" y="148.1">GND</text>
<text x="77.3" y="144.3">100</text>
<text x="78.1" y="148.1">GND</text>
<text x="111" y="144.2" transform="rotate(-90 111 144.2)">GND</text>
<text x="122.8" y="144.3">0,047 uF</text>
<text x="232.1" y="145.5">P14</text>
<text x="66.8" y="154.2">R1</text>
<text x="67.8" y="150.6">+3V3</text>
<text x="86.1" y="152" transform="rotate(-90 86.1 152)">+3V3</text>
<text x="87.2" y="154.2">47K</text>
<text x="87.7" y="152.3">R9</text>
<text x="104.4" y="153.1">C6</text>
<text x="206.5" y="154.4" transform="rotate(-90 206.5 154.4)">GND</text>
<text x="209.6" y="150.4">0,033</text>
<text x="211" y="155.5">C17</text>
<text x="216" y="150.4">0,033</text>
<text x="217.4" y="155.5">C19</text>
<text x="66.8" y="157.4">R2</text>
<text x="92.5" y="158.1">100</text>
<text x="92.8" y="156">R10</text>
<text x="104.6" y="158.2">100</text>
<text x="66.8" y="163.8">R4</text>
<text x="101.5" y="164.6">GND</text>
<text x="119" y="164.6">C10</text>
<text x="71.7" y="170.9">GND</text>
<text x="119.1" y="169.7">0,1</text>
<text x="116.2" y="176.6">GND</text>
<text x="256.3" y="185.5">LP2985L_3.3V</text>
<text x="283" y="183.2">+3V3</text>
<text x="84.2" y="191.2">IN</text>
<text x="88.4" y="187.4">U1</text>
<text x="91.1" y="191.2">OUT</text>
<text x="250.3" y="189.3">VIN</text>
<text x="269.3" y="189.3">VOUT</text>
<text x="103.9" y="196.2">560R</text>
<text x="119.7" y="196.3">C15</text>
<text x="142.1" y="195.9">+3V3</text>
<text x="189.1" y="195.9">+3V3</text>
<text x="250.3" y="194.3">ON/OFF</text>
<text x="66.4" y="203.1">0,1</text>
<text x="77.8" y="203.3">C13</text>
<text x="90.2" y="198.4" transform="rotate(-90 90.2 198.4)">ADJ</text>
<text x="91.5" y="201.4">LM317_SOT223</text>
<text x="109.8" y="200.4" transform="rotate(-90 109.8 200.4)">R14</text>
<text x="120.1" y="201.4">100 uF</text>
<text x="146.4" y="202.7">R15</text>
<text x="163.5" y="198.2">R17</text>
<text x="164.1" y="200.1">1K</text>
<text x="193.3" y="202.7">R18</text>
<text x="210.5" y="198.2">R20</text>
<text x="211" y="200.8">1K</text>
<text x="229.5" y="203.1">C29</text>
<text x="231.9" y="198.1">1</text>
<text x="250.3" y="202">BYPASS</text>
<text x="280.9" y="203.1">C31</text>
<text x="281.6" y="198.1">4,7</text>
<text x="65.6" y="208.2">C12</text>
<text x="78.2" y="208.4">470 uF</text>
<text x="91.3" y="209.5">4k7</text>
<text x="112.1" y="207.8">C14</text>
<text x="146.4" y="205.2">47K</text>
<text x="155.5" y="209.2">G</text>
<text x="160.9" y="205.1" transform="rotate(-90 160.9 205.1)">D</text>
<text x="164" y="207.1">Q1</text>
<text x="164.5" y="209">2N7002</text>
<text x="173.4" y="209.4" transform="rotate(-90 173.4 209.4)">D1</text>
<text x="193.3" y="205.2">47K</text>
<text x="202.5" y="209.2">G</text>
<text x="207.9" y="205.1" transform="rotate(-90 207.9 205.1)">D</text>
<text x="211" y="207.1">Q2</text>
<text x="211.5" y="209">2N7002</text>
<text x="220.4" y="209.4" transform="rotate(-90 220.4 209.4)">D2</text>
<text x="235.4" y="206.9">0,01</text>
<text x="262.9" y="205.6" transform="rotate(-90 262.9 205.6)">GND</text>
<text x="266.2" y="208.4">U2</text>
<text x="88.2" y="211.2" transform="rotate(-90 88.2 211.2)">R13</text>
<text x="112.3" y="212.8">10 uF</text>
<text x="149.9" y="214.3" transform="rotate(-90 149.9 214.3)">R16</text>
<text x="151.8" y="214.2" transform="rotate(-90 151.8 214.2)">100</text>
<text x="160.9" y="212.7" transform="rotate(-90 160.9 212.7)">S</text>
<text x="178.5" y="210.1" transform="rotate(-90 178.5 210.1)">LED</text>
<text x="196.9" y="214.3" transform="rotate(-90 196.9 214.3)">R19</text>
<text x="198.8" y="214.2" transform="rotate(-90 198.8 214.2)">100</text>
<text x="207.9" y="212.7" transform="rotate(-90 207.9 212.7)">S</text>
<text x="225.5" y="210.1" transform="rotate(-90 225.5 210.1)">LED</text>
<text x="235.8" y="212">C30</text>
<text x="67.9" y="217.9">GND</text>
<text x="74.9" y="217.9">GND</text>
<text x="87.6" y="217.9">GND</text>
<text x="109.2" y="218.6">GND</text>
<text x="116.8" y="217.9">GND</text>
<text x="159.3" y="219.8">GND</text>
<text x="173.3" y="219.8">GND</text>
<text x="206.3" y="219.8">GND</text>
<text x="220.3" y="219.8">GND</text>
<text x="231.7" y="220.5">GND</text>
<text x="238.1" y="220.5">GND</text>
<text x="260.3" y="220.5">GND</text>
<text x="283.2" y="220.5">GND</text>
</g>
<g font-size="1.4" fill="#008484">
<text x="134.4" y="107.2">1_GVDD_AB</text>
<text x="181.2" y="107.2">44_BST_A</text>
<text x="134.4" y="109.8">2_VDD</text>
<text x="134.4" y="112.3">3_M1</text>
<text x="181.2" y="109.8">43_BST_B</text>
<text x="182.7" y="112.3">42_GND</text>
<text x="134.4" y="114.8">4_M2</text>
<text x="134.4" y="117.4">5_INPUT_A</text>
<text x="134.4" y="119.9">6_INPUT_B</text>
<text x="181.1" y="119.9">39_OUT_A</text>
<text x="181.1" y="117.4">40_OUT_A</text>
<text x="182.7" y="114.8">41_GND</text>
<text x="134.4" y="122.5">7_OC_ADJ</text>
<text x="134.4" y="125">8_FREQ_ADG</text>
<text x="179.1" y="125">37_PVDD_AB</text>
<text x="179.1" y="122.5">38_PVDD_AB</text>
<text x="134.4" y="130.1">10_OSC_IOP</text>
<text x="134.4" y="127.5">9_OSC_IOM</text>
<text x="179.1" y="127.5">36_PVDD_AB</text>
<text x="181.1" y="130.1">35_OUT_B</text>
<text x="134.4" y="132.6">11_DVDD</text>
<text x="134.4" y="135.2">12_GND</text>
<text x="134.4" y="137.7">13_GND</text>
<text x="181.1" y="137.7">32_OUT_C</text>
<text x="182.7" y="135.2">33_GND</text>
<text x="182.7" y="132.6">34_GND</text>
<text x="134.4" y="140.2">14_AVDD</text>
<text x="134.4" y="142.8">15_C_START</text>
<text x="179.1" y="142.8">30_PVDD_CD</text>
<text x="179.1" y="140.2">31_PVDD_CD</text>
<text x="134.4" y="145.3">16_INPUT_C</text>
<text x="134.4" y="147.9">17_INPUT_D</text>
<text x="179.1" y="145.3">29_PVDD_CD</text>
<text x="181.1" y="147.9">28_OUT_D</text>
<text x="134.4" y="150.4">18_RESET</text>
<text x="134.4" y="152.9">19_FAULT</text>
<text x="134.4" y="155.5">20_VBG</text>
<text x="181.1" y="150.4">27_OUT_D</text>
<text x="182.7" y="155.5">25_GND</text>
<text x="182.7" y="152.9">26_GND</text>
<text x="134.4" y="158">21_CLIP_OTW</text>
<text x="134.4" y="160.6">22GVDD_CD</text>
<text x="181.2" y="160.6">23_BST_D</text>
<text x="181.2" y="158">24_BST_C</text>
</g>
<g font-size="1.4" fill="#840000">
<text x="174.9" y="205.5" transform="rotate(-90 174.9 205.5)">2</text>
<text x="221.9" y="205.5" transform="rotate(-90 221.9 205.5)">2</text>
<text x="174.9" y="211.9" transform="rotate(-90 174.9 211.9)">1</text>
<text x="221.9" y="211.9" transform="rotate(-90 221.9 211.9)">1</text>
</g>
</svg>
